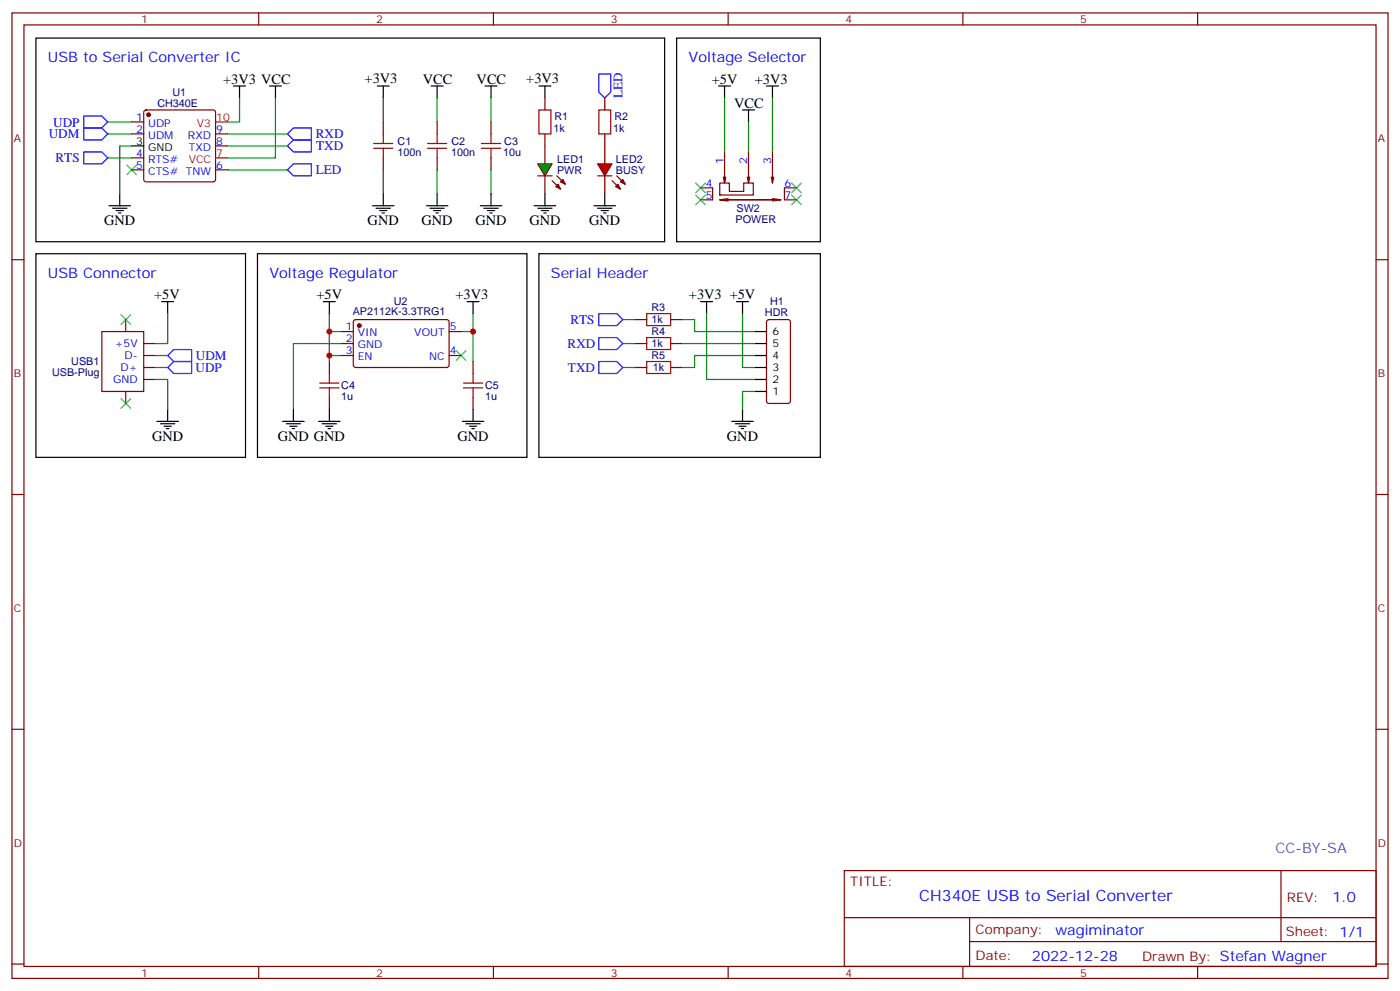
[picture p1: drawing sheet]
<svg xmlns="http://www.w3.org/2000/svg" width="412mm" height="292mm" viewBox="0 0 412 292" stroke-linecap="round" stroke-linejoin="round" font-family="sans-serif">
<g fill="none" stroke="#870000" stroke-width=".35">
<path d="M3.5 3.8h405.4v284.3h-405.4zM7.1 7.3h398.2v277.3h-398.2zM76.2 3.8v3.5M145.3 3.8v3.5M214.5 3.8v3.5M283.6 3.8v3.5M352.8 3.8v3.5M38.8 35.9h3.5M38.8 39.4h3.5M42.6 32.6l.4-.2h19.8l.5 .2 .2 .5v19.7l-.2 .5-.5 .3h-19.8l-.5-.3-.2-.5v-19.7zM63.5 39.4h3.5M112.9 35.9v3.5"/>
<path d="M128.8 35.9v3.5M144.6 35.9v3.5M38.8 46.5h3.5M38.8 50h3.5M63.5 50h3.5M63.5 43h3.5M112.9 46.5v3.5M128.8 46.5v3.5M144.6 46.5v3.5M160.5 43v5.3M160.5 51.8v5.3M3.5 76.5h3.6"/>
<path d="M405.3 76.5h3.6M3.5 145.6h3.6M405.3 145.6h3.6M3.5 214.8h3.6M405.3 214.8h3.6M248.7 256.4h156.6v28.2h-156.6zM377.3 256.4v20.9M248.7 270.2h156.5M285.6 277.3h119.6M285.6 270.2v14.2M3.5 283.9h3.6M76.2 284.6v3.5"/>
<path d="M145.3 284.6v3.5M214.5 284.6v3.5M283.6 284.6v3.5M352.8 284.6v3.5M405.3 283.9h3.6"/>
</g>
<circle cx="43.7" cy="33.8" r=".53" fill="#870000" stroke="#870000" stroke-width=".35"/>
<g fill="none" stroke="#000" stroke-width=".35">
<path d="M68.8 25.3h3.5M70.6 25.3v3.6M79.4 25.3h3.5M81.1 25.3v3.6M111.1 25.3h3.6M112.9 25.3v3.6M127 25.3h3.5M128.8 25.3v3.6M142.9 25.3h3.5M144.6 25.3v3.6M35.3 57.1v3.5M38.8 43h3.5"/>
<path d="M112.9 57.1v3.5M128.8 57.1v3.5M144.6 57.1v3.5M160.5 57.1v3.5M32.1 60.6h6.4M33.2 61.3h4.2M34.2 62h2.1M34.9 62.7h.7M109.7 60.6h6.4M110.8 61.3h4.2M111.8 62h2.1M112.5 62.7h.7"/>
<path d="M125.6 60.6h6.3M126.6 61.3h4.3M127.7 62h2.1M128.4 62.7h.7M141.5 60.6h6.3M142.5 61.3h4.3M143.6 62h2.1M144.3 62.7h.7M157.3 60.6h6.4M158.4 61.3h4.2M159.5 62h2.1M160.2 62.7h.7"/>
</g>
<path d="M63.5 35.9h3.5M63.5 46.5h3.5" fill="none" stroke="#f00" stroke-width=".35"/>
<g fill="none" stroke="#008700" stroke-width=".35">
<path d="M31.7 39.4h7.1M31.7 35.9h7.1M67 39.4h17.7M70.6 28.9v7h-3.6M81.1 28.9v17.6h-14.1M112.9 28.9v7M128.8 28.9v7M144.6 28.9v7M31.7 46.5h7.1M38.8 43h-3.5v14.1M67 43h17.7M67 50h17.7"/>
<path d="M112.9 50v7.1M128.8 50v7.1M144.6 50v7.1"/>
</g>
<path d="M24.7 34.1h5.3l1.7 1.8-1.7 1.8h-5.3zM24.7 37.7h5.3l1.7 1.7-1.7 1.8h-5.3zM84.7 39.4l1.7-1.7h5.3v3.5h-5.3zM24.7 44.7h5.3l1.7 1.8-1.7 1.8h-5.3zM84.7 43l1.7-1.8h5.3v3.5h-5.3zM84.7 50l1.7-1.7h5.3v3.5h-5.3z" fill="none" stroke="#00f" stroke-width=".35"/>
<path d="M112.9 39.4v2.9M128.8 39.4v2.9M144.6 39.4v2.9M110.1 42.3h5.6M110.1 43.7h5.6M112.9 43.7v2.8M125.9 42.3h5.7M125.9 43.7h5.7M128.8 43.7v2.8M141.8 42.3h5.7M141.8 43.7h5.7M144.6 43.7v2.8" fill="none" stroke="#a10000" stroke-width=".35"/>
<path d="M158.4 48.3h4.2l-2.1 3.5z" fill="#0c0" stroke="#870000" stroke-width=".35"/>
<path d="M178.2 28.9v3.5M178.2 39.4v8.9M158.4 51.8h4.2M162.6 53.2l2.5 2.5M164 51.8l2.5 2.5M176 51.8h4.3M178.2 51.8v5.3M180.3 53.2l2.4 2.5M181.7 51.8l2.4 2.5" fill="none" stroke="#870000" stroke-width=".35"/>
<g fill="#870000" stroke="#870000" stroke-width=".35">
<path d="M163.7 55l.7-.7 .7 1.4z"/>
<path d="M165.1 53.6l.7-.8 .7 1.5z"/>
<path d="M181.3 55l.7-.7 .7 1.4z"/>
<path d="M182.7 53.6l.7-.8 .7 1.5z"/>
</g>
<path d="M158.7 25.3h3.6M160.5 25.3v3.6" fill="none" stroke="#000" stroke-width=".35"/>
<path d="M176.4 21.8h3.5v5.3l-1.7 1.8-1.8-1.8z" fill="none" stroke="#00f" stroke-width=".35"/>
<path d="M176.4 32.4h3.5v7h-3.5z" fill="none" stroke="#a10000" stroke-width=".35"/>
<path d="M176 48.3h4.3l-2.1 3.5z" fill="#f00" stroke="#870000" stroke-width=".35"/>
<path d="M10.6 11.2h185.2v60h-185.2zM178.2 57.1v3.5M175 60.6h6.3M176 61.3h4.3M177.1 62h2.1M177.8 62.7h.7" fill="none" stroke="#000" stroke-width=".35"/>
<path d="M158.7 32.4h3.6v7h-3.6z" fill="none" stroke="#a10000" stroke-width=".35"/>
<path d="M160.5 28.9v3.5M160.5 39.4v3.6" fill="none" stroke="#870000" stroke-width=".35"/>
<path d="M49.4 108.2l1.8-1.7h5.2v3.5h-5.2zM51.2 102.9h5.2v3.6h-5.2l-1.8-1.8z" fill="none" stroke="#00f" stroke-width=".35"/>
<path d="M30 97.6h12.3v17.7h-12.3z" fill="#fff" stroke="#870000" stroke-width=".35"/>
<g fill="none" stroke="#870000" stroke-width=".35">
<path d="M206.4 55.3h3.5v3.5h-3.5M212 53.9h2.8v2.5h4.3v-2.5h2.8v3.5h-9.9zM213.1 52.1l.3 1.8M213.4 44.7v9.2l.4-1.8M214.5 58.5l-2.5 .3M220.1 52.1l.4 1.8M220.5 44.7v9.2l.3-1.8M227.2 52.1l.3 1.8M227.5 58.8h-15.5l2.5 .4M227.5 44.7v9.2l.4-1.8M227.5 58.5l2.5 .3h-16.6M230 58.8l-2.5 .4"/>
<path d="M234.6 55.3h-3.5v3.5h3.5M37 94.1v3.5M100.5 97.6h3.6M104.3 94.3l.5-.2 27.1 .1 .4 .6-.1 13-.6 .4h-27.1l-.4-.7v-12.7zM132.3 97.6h3.5M187 94.1h3.5M197.6 94.1h3.5M226 94.3l.5-.2h5.6l.7 .5v23.5l-.4 .7h-5.9l-.7-.4v-23.6zM37 115.3v3.5M42.3 101.2h3.6M42.3 104.7h3.6M42.3 108.2h3.6"/>
<path d="M42.3 111.8h3.6M97 106.5v3.5M97 117.1v3.5M100.5 101.2h3.6M100.5 104.7h3.6M132.3 104.7h3.5M139.3 106.5v3.5M139.3 117.1v3.5M187 101.2h3.5M187 108.2h3.5M197.6 101.2h3.5M197.6 108.2h3.5"/>
</g>
<g fill="none" stroke="#3c3" stroke-width=".35">
<path d="M37.4 48.6l2.8 2.8M40.2 48.6l-2.8 2.8M205 57.4l2.8 2.9M205 53.9l2.8 2.8M207.8 57.4l-2.8 2.9M207.8 53.9l-2.8 2.8M233.2 53.9l2.8 2.8M233.2 57.4l2.8 2.9M236 53.9l-2.8 2.8M236 57.4l-2.8 2.9M35.6 92.7l2.9 2.8M38.5 92.7l-2.9 2.8"/>
<path d="M35.6 117.4l2.9 2.8M38.5 117.4l-2.9 2.8M134.4 103.3l2.8 2.8M137.2 103.3l-2.8 2.8"/>
</g>
<g fill="none" stroke="#000" stroke-width=".35">
<path d="M199.3 11.2h42.4v60h-42.4zM211.7 25.3h3.5M213.4 25.3v3.6M218.7 32.4h3.5M220.5 32.4v3.5M225.8 25.3h3.5M227.5 25.3v3.6M10.6 74.7h61.7v60h-61.7zM75.8 74.7h79.4v60h-79.4zM158.7 74.7h83v60h-83zM47.6 88.8h3.6M49.4 88.8v3.6"/>
<path d="M95.2 88.8h3.6M97 88.8v3.6M137.6 88.8h3.5M139.3 88.8v3.6M206.4 88.8h3.5M208.1 88.8v3.6M217 88.8h3.5M218.7 88.8v3.6M222.2 97.6h3.6M222.2 115.3h3.6M222.2 111.8h3.6M222.2 108.2h3.6"/>
<path d="M222.2 104.7h3.6M222.2 101.2h3.6M46.2 124.1h6.4M47.3 124.8h4.2M48.3 125.5h2.1M49 126.2h.7M49.4 120.6v3.5M83.3 124.1h6.3M84.3 124.8h4.2M85.4 125.5h2.1M86.1 126.2h.7M86.4 120.6v3.5"/>
<path d="M93.8 124.1h6.4M94.9 124.8h4.2M96 125.5h2.1M96.7 126.2h.7M97 120.6v3.5M136.2 124.1h6.3M137.2 124.8h4.3M138.3 125.5h2.1M139 126.2h.7M139.3 120.6v3.5M215.5 124.1h6.4M216.6 124.8h4.2"/>
<path d="M217.7 125.5h2.1M218.4 126.2h.7M218.7 120.6v3.5"/>
</g>
<g fill="none" stroke="#008700" stroke-width=".35">
<path d="M213.4 28.9v15.8M220.5 35.9v8.8M227.5 28.9v15.8M49.4 92.4v8.8h-3.5M97 92.4v5.2h3.5M97 97.6v8.9M139.3 92.4v5.2h-3.5M139.3 97.6v8.9M183.4 94.1h3.6M201.1 94.1h3.5v3.5h17.6M208.1 92.4v19.4h14.1M218.7 92.4v15.8h3.5"/>
<path d="M45.9 111.8h3.5v8.8M45.9 104.7h3.5M45.9 108.2h3.5M97 104.7h3.5M100.5 101.2h-14.1v19.4M183.4 108.2h3.6M183.4 101.2h3.6M201.1 101.2h21.1M222.2 115.3h-3.5v5.3M222.2 104.7h-17.6v3.5h-3.5"/>
</g>
<path d="M190.5 92.4h7.1v3.5h-7.1zM190.5 99.4h7.1v3.5h-7.1zM94.2 114.2h5.6M94.2 112.8h5.6M97 110v2.8M97 114.2v2.9M136.5 114.2h5.7M136.5 112.8h5.7M139.3 110v2.8M139.3 114.2v2.9M190.5 106.5h7.1v3.5h-7.1z" fill="none" stroke="#a10000" stroke-width=".35"/>
<circle cx="105.8" cy="95.9" r=".53" fill="#870000" stroke="#870000" stroke-width=".35"/>
<path d="M176.4 99.4h5.3l1.7 1.8-1.7 1.7h-5.3zM176.4 92.4h5.3l1.7 1.7-1.7 1.8h-5.3zM176.4 106.5h5.3l1.7 1.7-1.7 1.8h-5.3z" fill="none" stroke="#00f" stroke-width=".35"/>
<g fill="#c00">
<circle cx="97" cy="104.7" r=".88"/>
<circle cx="97" cy="97.6" r=".88"/>
<circle cx="139.3" cy="97.6" r=".88"/>
</g>
<text font-size="4.6" fill="#00f" x="270.8" y="265.4">CH340E USB to Serial Converter</text>
<g font-size="4.2" fill="#00f">
<text x="14.1" y="18.3">USB to Serial Converter IC</text>
<text x="202.8" y="18.3">Voltage Selector</text>
<text x="14.1" y="81.8">USB Connector</text>
<text x="79.4" y="81.8">Voltage Regulator</text>
<text x="162.3" y="81.8">Serial Header</text>
<text x="392.5" y="265.7">1.0</text>
<text x="310.9" y="275.2">wagiminator</text>
<text x="304" y="283">2022-12-28</text>
</g>
<g font-size="4.2">
<text x="65.7" y="24.6">+3V3 VCC</text>
<text x="107.4" y="24.3">+3V3</text>
<text x="124.5" y="24.6">VCC</text>
<text x="140.4" y="24.6">VCC</text>
<text x="155" y="24.3">+3V3</text>
<text x="209.7" y="24.6">+5V</text>
<text x="222.4" y="24.6">+3V3</text>
<text x="216.3" y="31.7">VCC</text>
<text x="30.7" y="66.3">GND</text>
<text x="108.3" y="66.3">GND</text>
<text x="124.2" y="66.3">GND</text>
<text x="140.1" y="66.3">GND</text>
<text x="155.9" y="66.3">GND</text>
<text x="173.6" y="66.3">GND</text>
<text x="45.4" y="88.1">+5V</text>
<text x="93.2" y="88.1">+5V</text>
<text x="134.2" y="88.1">+3V3</text>
<text x="202.9" y="88.1">+3V3 +5V</text>
<text x="44.8" y="129.8">GND</text>
<text x="81.8" y="129.8">GND GND</text>
<text x="134.8" y="129.8">GND</text>
<text x="214.1" y="129.8">GND</text>
</g>
<text font-size="4.2" fill="#0099b0" x="375.7" y="251.1">CC-BY-SA</text>
<g font-size="3.9" fill="#00f">
<text x="183.3" y="28.9" transform="rotate(-90 183.3 28.9)">LED</text>
<text x="14.4" y="40.8">UDM</text>
<text x="15.7" y="37.3">UDP</text>
<text x="93" y="40.7">RXD</text>
<text x="16.4" y="47.8">RTS</text>
<text x="93.1" y="44.2">TXD</text>
<text x="93" y="51.3">LED</text>
<text x="168" y="95.5">RTS</text>
<text x="57.7" y="106">UDM</text>
<text x="167.2" y="102.4">RXD</text>
<text x="57.6" y="109.5">UDP</text>
<text x="167.3" y="109.4">TXD</text>
</g>
<g font-size="3.9" fill="#800">
<text x="250.5" y="261">TITLE:</text>
<text x="379.1" y="265.7">REV:</text>
<text x="287.4" y="275.2">Company:</text>
<text x="378.7" y="275.8">Sheet: 1/1</text>
<text x="287.4" y="282.9">Date:</text>
<text x="336.4" y="282.9">Drawn By: Stefan Wagner</text>
</g>
<g font-size="3.2" fill="#800">
<text x="41.6" y="6.8">1</text>
<text x="110.8" y="6.8">2</text>
<text x="179.9" y="6.8">3</text>
<text x="249.1" y="6.8">4</text>
<text x="318.2" y="6.8">5</text>
<text x="4.1" y="41.9">A</text>
<text x="405.9" y="41.9">A</text>
<text x="4.1" y="111.1">B</text>
<text x="405.9" y="111.1">B</text>
<text x="4.1" y="180.2">C</text>
<text x="405.9" y="180.2">C</text>
<text x="4.1" y="249.3">D</text>
<text x="405.9" y="249.3">D</text>
<text x="41.6" y="287.6">1</text>
<text x="110.8" y="287.6">2</text>
<text x="179.9" y="287.6">3</text>
<text x="249.1" y="287.6">4</text>
<text x="318.2" y="287.6">5</text>
</g>
<g font-size="3.2" fill="#000080">
<text x="50.8" y="28.2">U1</text>
<text x="46.3" y="31.4">CH340E</text>
<text x="163.4" y="35.3">R1</text>
<text x="181" y="35.3">R2</text>
<text x="163" y="38.8">1k</text>
<text x="180.7" y="38.8">1k</text>
<text x="117.1" y="45.9">100n</text>
<text x="117.1" y="42.7">C1</text>
<text x="132.9" y="45.9">100n</text>
<text x="133" y="42.7">C2</text>
<text x="148.2" y="45.9">10u</text>
<text x="148.5" y="42.7">C3</text>
<text x="164.2" y="48">LED1</text>
<text x="181.4" y="48">LED2</text>
<text x="164.1" y="51.2">PWR</text>
<text x="181.4" y="51.2">BUSY</text>
<text x="216.7" y="65.8">POWER</text>
<text x="217" y="62.6">SW2</text>
<text x="116" y="89.7">U2</text>
<text x="226.9" y="89.9">H1</text>
<text x="103.9" y="92.8">AP2112K-3.3TRG1</text>
<text x="191.9" y="91.7">R3</text>
<text x="191.9" y="95.2">1k</text>
<text x="225.3" y="93.1">HDR</text>
<text x="191.9" y="98.8">R4</text>
<text x="21" y="107.6">USB1</text>
<text x="191.9" y="105.8">R5</text>
<text x="191.9" y="102.3">1k</text>
<text x="15.3" y="110.8">USB-Plug</text>
<text x="192.3" y="109.4">1k</text>
<text x="100.5" y="117.8">1u</text>
<text x="100.5" y="114.7">C4</text>
<text x="142.9" y="117.8">1u</text>
<text x="142.9" y="114.7">C5</text>
</g>
<g font-size="3.2" fill="#00f">
<text x="40.1" y="35.6">1</text>
<text x="40.1" y="39.1">2</text>
<text x="43.6" y="37.3">UDP</text>
<text x="43.6" y="40.9">UDM</text>
<text x="55.4" y="40.9">RXD</text>
<text x="63.7" y="39.1">9</text>
<text x="40.1" y="46.1">4</text>
<text x="43.6" y="47.9">RTS#</text>
<text x="55.6" y="44.4">TXD</text>
<text x="63.7" y="42.6">8</text>
<text x="40.1" y="49.7">5</text>
<text x="43.6" y="51.4">CTS# TNW</text>
<text x="63.7" y="49.7">6</text>
<text x="213.1" y="48.3" transform="rotate(-90 213.1 48.3)">1</text>
<text x="220.1" y="48.3" transform="rotate(-90 220.1 48.3)">2</text>
<text x="227.2" y="48.3" transform="rotate(-90 227.2 48.3)">3</text>
<text x="207.9" y="55">4</text>
<text x="207.9" y="58.5">5</text>
<text x="231.1" y="58.5">7</text>
<text x="231.1" y="55">6</text>
<text x="101.9" y="97.3">1</text>
<text x="101.9" y="100.8">2</text>
<text x="105.4" y="99.1">VIN</text>
<text x="122" y="99.1">VOUT</text>
<text x="132.5" y="97.3">5</text>
<text x="33.8" y="102.2">+5V</text>
<text x="36.7" y="105.8">D-</text>
<text x="101.9" y="104.4">3</text>
<text x="105.4" y="102.6">GND</text>
<text x="105.4" y="106.1">EN</text>
<text x="126.4" y="106.1">NC</text>
<text x="132.5" y="104.4">4</text>
<text x="33.3" y="112.8">GND</text>
<text x="35.5" y="109.3">D+</text>
</g>
<g font-size="3.2" fill="#f00">
<text x="63.7" y="35.6">10</text>
<text x="58" y="37.3">V3</text>
<text x="55.6" y="47.9">VCC</text>
<text x="63.7" y="46.1">7</text>
</g>
<g font-size="3.2">
<text x="40.1" y="42.6">3</text>
<text x="43.6" y="44.4">GND</text>
<text x="227.5" y="98.7">6</text>
<text x="227.5" y="105.8">4</text>
<text x="227.5" y="102.2">5</text>
<text x="227.5" y="112.8">2</text>
<text x="227.5" y="109.3">3</text>
<text x="227.5" y="116.3">1</text>
</g>
</svg>
